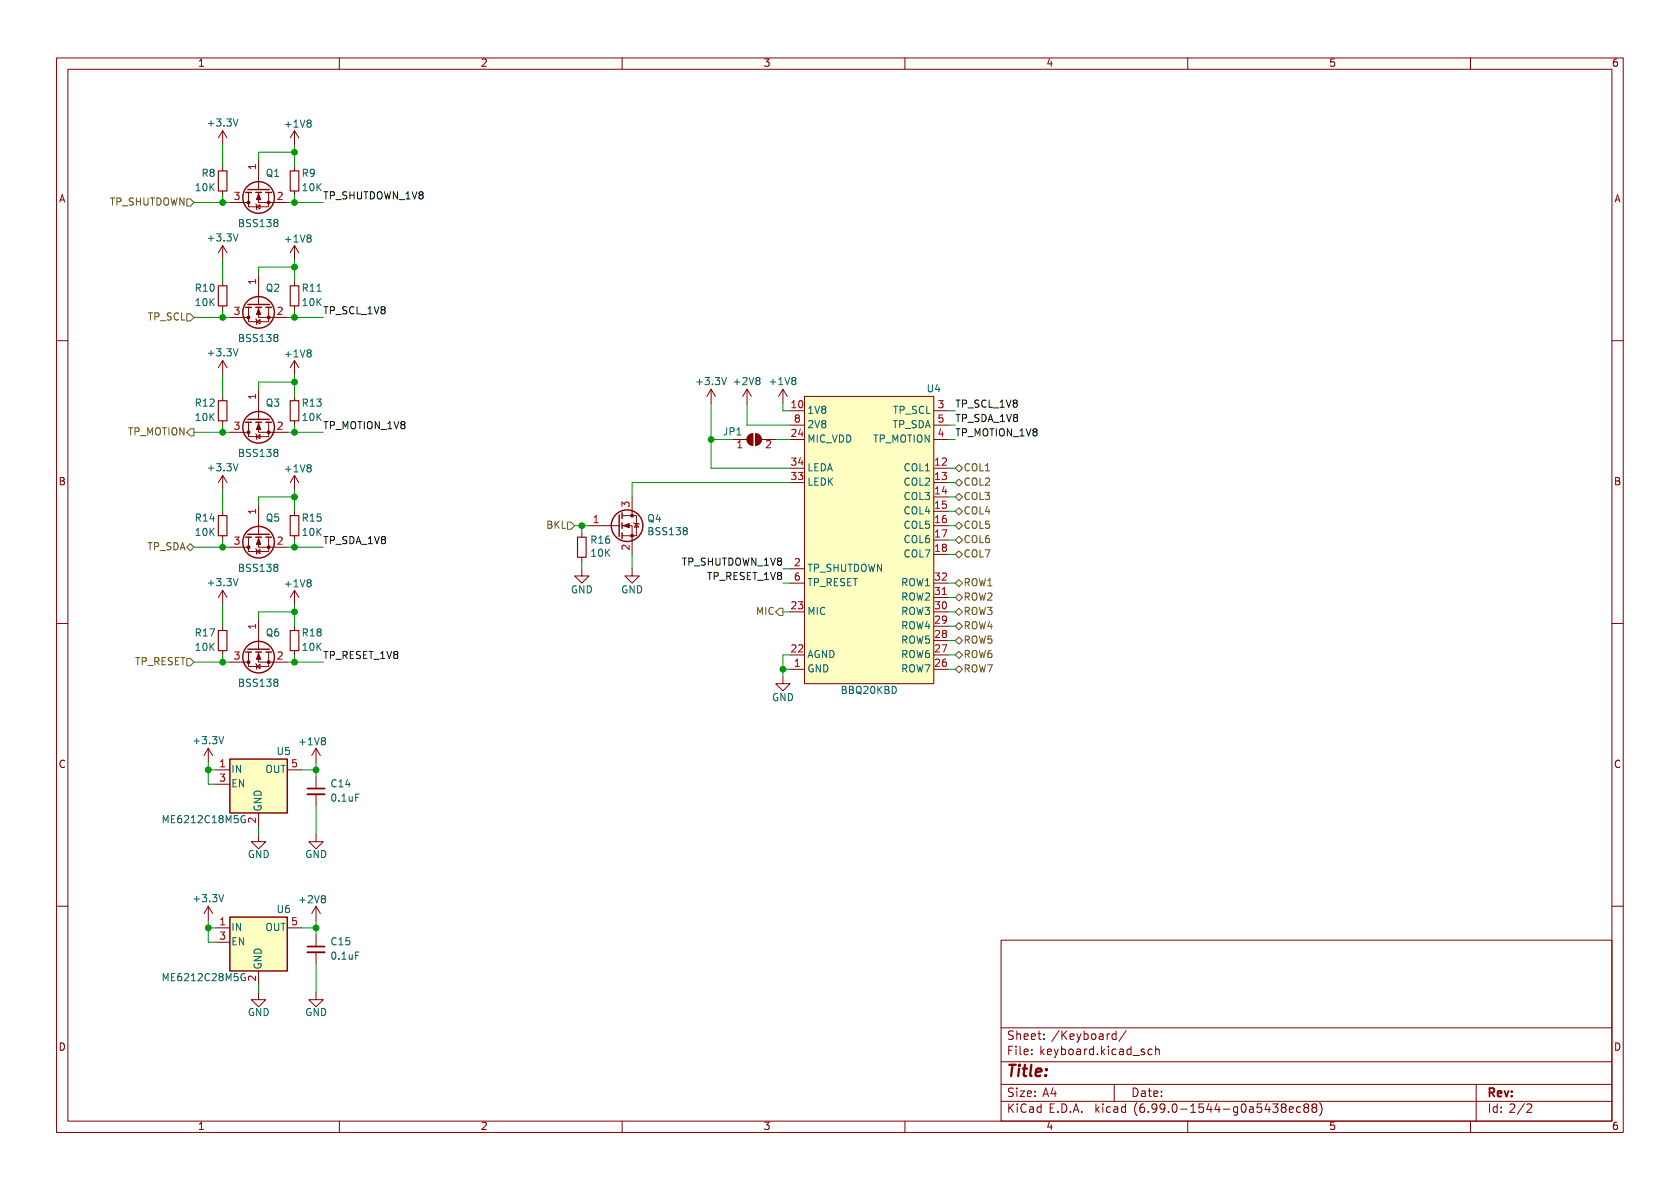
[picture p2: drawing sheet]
<svg xmlns="http://www.w3.org/2000/svg" width="297mm" height="210mm" viewBox="0 0 297 210" stroke-linecap="round" stroke-linejoin="round" font-family="sans-serif">
<g fill="none" stroke="#840000" stroke-width=".18">
<path d="M10 10.2h277v190.1h-277zM12 12.2h273v186.1h-273zM60 10.2v2M110 10.2v2M160 10.2v2M210 10.2v2M260 10.2v2M39.4 23.1v2.5M39.4 29.5v.7M39.4 33.8v.7M39.4 23.1l.7 1.3M39.4 23.1l-.8 1.3"/>
<path d="M40.6 35.8h3.3M43.9 34v2.6h3.6v-2.6M45.2 36.1l.1 .1v.8l.2 .1M45.3 36.6l.7-.4v.8zM45.7 34v1.8h5.1M45.7 28.2v5.3M52.1 23.1v2.5M52.1 29.5v.7M52.1 33.8v.7M52.1 23.1l.7 1.3M52.1 23.1l-.8 1.3M39.4 43.4v2.6"/>
<path d="M39.4 49.8v.7M39.4 54.1v.8M39.4 43.4l.7 1.3M39.4 43.4l-.8 1.3M40.6 56.1h3.3M43.9 54.4v2.5h3.6v-2.5M45.2 56.4l.1 .1v.8l.2 .1M45.3 56.9l.7-.4v.8zM45.7 54.4v1.7h5.1M45.7 48.5v5.3M52.1 43.4l.7 1.3M52.1 43.4v2.6"/>
<path d="M52.1 49.8v.7M52.1 54.1v.8M52.1 43.4l-.8 1.3M10 60.2h2M39.4 63.7v2.6M39.4 70.1v.8M39.4 74.4v.8M39.4 63.7l.7 1.3M39.4 63.7l-.8 1.3M40.6 76.4h3.3M43.9 74.7v2.5h3.6v-2.5M45.2 76.7l.1 .1v.8l.2 .1"/>
<path d="M45.3 77.2l.7-.4v.8zM45.7 74.7v1.7h5.1M45.7 68.8v5.4M52.1 63.7v2.6M52.1 70.1v.8M52.1 74.4v.8M52.1 63.7l.7 1.3M52.1 63.7l-.8 1.3M125.7 68.8l-.7 1.3M125.7 68.8v2.6M125.7 68.8l.8 1.3M129.5 77.7h2.6"/>
<path d="M132.1 68.8l-.8 1.3M132.1 68.8v2.6M132.1 68.8l.7 1.3M132.4 77l.7-.3v2a1.02 1.02 0 0 1-.9-.6 1.02 1.02 0 0 1 .2-1.1zM133.6 76.7a1.02 1.02 0 0 1 1 1 1.02 1.02 0 0 1-1 1zM134.6 77.7h2.6M138.4 68.8l-.7 1.3M138.4 68.8v2.6M138.4 68.8l.8 1.3M139.7 75.2h2.5M142.2 70.1h22.9v50.8h-22.9zM165.1 77.7h2.5"/>
<path d="M165.1 72.6h2.5M165.1 75.2h2.5M285 60.2h2M39.4 84.1v2.5M39.4 90.4v.8M39.4 94.7v.8M39.4 84.1l.7 1.2M39.4 84.1l-.8 1.2M40.6 96.8h3.3M43.9 95v2.5h3.6v-2.5M45.2 97l.1 .1v.8l.2 .1M45.3 97.5l.7-.4v.8z"/>
<path d="M45.7 95v1.8h5.1M45.7 89.1v5.4M52.1 84.1v2.5M52.1 90.4v.8M52.1 94.7v.8M52.1 84.1l.7 1.2M52.1 84.1l-.8 1.2M102.9 94.2v.8M102.9 98.5v.8M104.1 93h5.4M110 93h1.8v5M110 91.2h2.5v3.5h-2.5"/>
<path d="M111.8 87.9v3.3M112 92.5l.1 .1h.8l.1 .1M112.5 92.6l.4 .6h-.8zM10 110.2h2M39.4 104.4v2.5M39.4 110.7v.8M39.4 115.1v.7M39.4 104.4l.7 1.3M39.4 104.4l-.8 1.3M40.6 117.1h3.3M43.9 115.3v2.6h3.6v-2.6M45.2 117.3l.1 .2v.7l.2 .2"/>
<path d="M45.3 117.9l.7-.4v.7zM45.7 115.3v1.8h5.1M45.7 109.5v5.3M52.1 104.4v2.5M52.1 110.7v.8M52.1 115.1v.7M52.1 104.4l.7 1.3M52.1 104.4l-.8 1.3M102.9 100.6v1.2h1.2l-1.2 1.3-1.3-1.3h1.3M111.8 100.6v1.2h1.2l-1.2 1.3-1.3-1.3h1.3M138.4 119.6v1.3h1.3l-1.3 1.3-1.2-1.3h1.2M139.7 118.4h2.5"/>
<path d="M139.7 100.6h2.5M139.7 103.1h2.5M165.1 105.7h2.5M285 110.2h2M36.8 132.3v2.6M36.8 132.3l-.7 1.3M36.8 132.3l.8 1.3M38.1 136.1h2.5M38.1 138.7h2.5M50.8 136.1h2.5M55.9 132.3v2.6M55.9 137.4v2"/>
<path d="M55.9 132.3l-.8 1.3M55.9 132.3l.7 1.3M45.7 147.6v1.2h1.3l-1.3 1.3-1.3-1.3h1.3M45.7 143.8v2.5M55.9 147.6v1.2h1.2l-1.2 1.3-1.3-1.3h1.3M55.9 140.5v2M10 160.2h2M36.8 160.3l-.7 1.2M36.8 160.3v2.5M36.8 160.3l.8 1.2M38.1 164.1h2.5M38.1 166.6h2.5"/>
<path d="M45.7 175.5v1.3h1.3l-1.3 1.2-1.3-1.2h1.3M45.7 171.7v2.5M50.8 164.1h2.5M55.9 175.5v1.3h1.2l-1.2 1.2-1.3-1.2h1.3M55.9 160.3l-.8 1.2M55.9 160.3v2.5M55.9 165.3v2.1M55.9 168.4v2M55.9 160.3l.7 1.2M177 166.3h108v32h-108zM285 160.2h2M60 198.3v2"/>
<path d="M110 198.3v2M160 198.3v2M177 194.8h108M177 191.8h108M177 187.8h108M177 181.8h108M185.8 193.4h1M186.5 192.9v1M195.8 182.8v1M196.2 182.8l-.3 .1-.1 .2M197 191.8v3M197.3 182.9l-.4-.1-.3 .3v.4l.2 .2h.5"/>
<path d="M197.3 182.3v1.5M199.1 182.2l-1.3 2M202.3 185.6l-.3-.1-.2 .2v.2l.5 .2v.3h-.5M203.7 185.6l-.4-.1-.3 .3v.4l.1 .2h.6M204.3 185.6l.2-.1 .4 .1 .1 .9M204.3 185v1.5M210 198.3v2M224 195.1l-.3 1.1h.9M224.4 195.7v1M225 195.2h1l-.5 .6 .4 .1v.7l-.2 .1h-.5l-.2-.1M226.8 195.8l-.3-.2 .3-.4h.3l.3 .3-.3 .3M226.8 195.8l-.3 .3 .1 .5 .2 .1 .4-.1 .2-.2-.1-.4-.2-.2"/>
<path d="M226.8 195.8h.3M228 196.2l.7-.1-.1-.3-.4-.1-.2 .2v.7h.6M230 195.8l-.5-.1-.3 .3v.4l.2 .2h.6M230.8 195.8l-.3-.2 .3-.4h.3l.3 .3-.3 .3M230.8 195.8l-.3 .3 .1 .5 .2 .1 .4-.1 .2-.2-.1-.4-.2-.2M230.8 195.8h.3M232.2 195.8l-.2-.2 .2-.4h.3l.3 .3-.3 .3M232.2 195.8l-.2 .3v.5l.2 .1h.3l.3-.3-.1-.4-.2-.2M232.2 195.8h.3M233.3 195a1.72 1.72 0 0 1 0 2.3M260 198.3v2M261 191.8v6.5"/>
<path d="M269.5 195.1l-1.2 2M270 195.3l.5-.1 .3 .1v.3l-.9 1.1h.9"/>
</g>
<g fill="none" stroke="#840000" stroke-width=".25">
<path d="M43.4 34h1M43.8 33.5h3.8M45.2 34h1M47 34h1M43.4 54.4h1M43.8 53.8h3.8M45.2 54.4h1M47 54.4h1M43.4 74.7h1M43.8 74.2h3.8M45.2 74.7h1M47 74.7h1"/>
<path d="M43.4 95h1M43.8 94.5h3.8M45.2 95h1M47 95h1M109.5 91.1v3.8M110 90.7v1M110 92.5v1M110 94.2v1M43.4 115.3h1M43.8 114.8h3.8M45.2 115.3h1M47 115.3h1"/>
<path d="M40.6 134.2h10.2v9.6h-10.2zM40.6 162.2h10.2v9.5h-10.2z"/>
<circle cx="45.7" cy="34.9" r="2.79"/>
<circle cx="45.7" cy="55.2" r="2.79"/>
<circle cx="45.7" cy="75.6" r="2.79"/>
<circle cx="45.7" cy="95.9" r="2.79"/>
<circle cx="110.9" cy="93" r="2.79"/>
<circle cx="45.7" cy="116.2" r="2.79"/>
</g>
<g fill="#840000" stroke="#840000" stroke-width=".18">
<path d="M45.7 95.2l.4 1.1h-.8z"/>
<path d="M45.7 115.6l.4 1h-.8z"/>
<path d="M45.7 34.3l.4 1h-.8z"/>
<path d="M110.2 93l1.1-.4v.7z"/>
<path d="M45.7 74.9l.4 1h-.8z"/>
<path d="M132.4 77l.7-.3v2a1.02 1.02 0 0 1-.9-.6 1.02 1.02 0 0 1 .2-1.1z"/>
<path d="M133.6 76.7a1.02 1.02 0 0 1 1 1 1.02 1.02 0 0 1-1 1z"/>
<path d="M45.7 54.6l.4 1h-.8z"/>
<circle cx="47.5" cy="96.8" r=".25"/>
<circle cx="43.9" cy="96.8" r=".25"/>
<circle cx="47.5" cy="117.1" r=".25"/>
<circle cx="43.9" cy="117.1" r=".25"/>
<circle cx="47.5" cy="35.8" r=".25"/>
<circle cx="43.9" cy="35.8" r=".25"/>
<circle cx="111.8" cy="94.7" r=".25"/>
<circle cx="111.8" cy="91.2" r=".25"/>
<circle cx="47.5" cy="76.4" r=".25"/>
<circle cx="43.9" cy="76.4" r=".25"/>
<circle cx="47.5" cy="56.1" r=".25"/>
<circle cx="43.9" cy="56.1" r=".25"/>
</g>
<path d="M38.6 30.2h1.5v3.6h-1.5zM51.3 30.2h1.5v3.6h-1.5zM38.6 50.5h1.5v3.6h-1.5zM51.3 50.5h1.5v3.6h-1.5zM38.6 70.9h1.5v3.5h-1.5zM51.3 70.9h1.5v3.5h-1.5zM38.6 91.2h1.5v3.5h-1.5zM51.3 91.2h1.5v3.5h-1.5zM102.1 95h1.5v3.5h-1.5zM38.6 111.5h1.5v3.6h-1.5zM51.3 111.5h1.5v3.6h-1.5z" fill="none" stroke="#840000" stroke-width=".2"/>
<g fill="#ffffc2" stroke="#ffffc2" stroke-width=".18">
<path d="M142.2 70.1h22.9v50.8h-22.9z"/>
<path d="M40.6 162.2h10.2v9.5h-10.2z"/>
<path d="M40.6 134.2h10.2v9.6h-10.2z"/>
</g>
<path d="M54.4 140.5h3M54.4 168.4h3" fill="none" stroke="#840000" stroke-width=".33"/>
<path d="M54.4 139.4h3M54.4 167.4h3" fill="none" stroke="#840000" stroke-width=".3"/>
<g fill="none" stroke="#725600" stroke-width=".18">
<path d="M33 35.2h.7l.6 .6-.6 .6h-.7zM33 55.5h.7l.6 .6-.6 .7h-.7zM33.7 75.8h.6v1.3h-.6l-.7-.7zM33 96.8l.7-.7 .6 .7-.6 .6zM100.3 92.3h.7l.6 .7-.6 .6h-.7zM168.9 82.8l.6-.6 .7 .6-.7 .6zM168.9 85.3l.6-.6 .7 .6-.7 .7zM168.9 93l.6-.7 .7 .7-.7 .6zM168.9 95.5l.6-.6 .7 .6-.7 .6zM168.9 87.9l.6-.7 .7 .7-.7 .6zM169.5 89.8l.7 .6-.7 .7-.6-.7zM169.5 97.4l.7 .6-.7 .7-.6-.7z"/>
<path d="M33 116.5h.7l.6 .6-.6 .6h-.7zM137.8 107.6h.6v1.2h-.6l-.6-.6zM168.9 118.4l.6-.7 .7 .7-.7 .6zM168.9 103.1l.6-.6 .7 .6-.7 .7zM168.9 105.7l.6-.7 .7 .7-.7 .6zM168.9 108.2l.6-.6 .7 .6-.7 .6zM168.9 110.7l.6-.6 .7 .6-.7 .7zM168.9 113.3l.6-.7 .7 .7-.7 .6zM168.9 115.8l.6-.6 .7 .6-.7 .7z"/>
</g>
<g fill="none" stroke="#009600" stroke-width=".18">
<path d="M34.3 35.8h6.3M39.4 25.6v3.9M39.4 34.5v1.3M50.8 35.8h6.3M52.1 25.6v3.9M52.1 34.5v1.3M52.1 26.9h-6.4v1.3M34.3 56.1h6.3M39.4 46v3.8M39.4 54.9v1.2M50.8 56.1h6.3M52.1 46v3.8"/>
<path d="M52.1 54.9v1.2M52.1 47.2h-6.4v1.3M34.3 76.4h6.3M39.4 66.3v3.8M39.4 75.2v1.2M50.8 76.4h6.3M52.1 66.3v3.8M52.1 75.2v1.2M52.1 67.6h-6.4v1.2M125.7 71.4v11.4h14M125.7 77.7h3.8M132.1 71.4v3.8h7.6"/>
<path d="M137.2 77.7h2.5M138.4 71.4v1.2h1.3M167.6 77.7h1.3M167.6 75.2h1.3M167.6 72.6h1.3M34.3 96.8h6.3M39.4 86.6v3.8M39.4 95.5v1.3M50.8 96.8h6.3M52.1 86.6v3.8M52.1 95.5v1.3M52.1 87.9h-6.4v1.2"/>
<path d="M101.6 93h2.5M102.9 93v1.2M102.9 99.3v1.3M111.8 98v2.6M139.7 85.3h-27.9v2.6M167.6 93h1.3M167.6 82.8h1.3M167.6 85.3h1.3M167.6 87.9h1.3M167.6 90.4h1.3M167.6 95.5h1.3M167.6 98h1.3"/>
<path d="M34.3 117.1h6.3M39.4 106.9v3.8M39.4 115.8v1.3M50.8 117.1h6.3M52.1 108.2h-6.4v1.3M52.1 106.9v3.8M52.1 115.8v1.3M138.4 108.2h1.3M138.4 100.6h1.3M138.4 103.1h1.3M138.4 118.4h1.3M139.7 115.8h-1.3v3.8"/>
<path d="M167.6 108.2h1.3M167.6 103.1h1.3M167.6 105.7h1.3M167.6 110.7h1.3M167.6 113.3h1.3M167.6 115.8h1.3M167.6 118.4h1.3M36.8 134.9v3.8h1.3M36.8 136.1h1.3M53.3 136.1h2.6M55.9 134.9v2.5M45.7 146.3v1.3"/>
<path d="M55.9 142.5v5.1M36.8 162.8v3.8h1.3M36.8 164.1h1.3M45.7 174.2v1.3M53.3 164.1h2.6M55.9 162.8v2.5M55.9 170.4v5.1"/>
</g>
<g fill="#009600" stroke="#009600" stroke-width=".18">
<circle cx="52.1" cy="56.1" r=".51"/>
<circle cx="39.4" cy="96.8" r=".51"/>
<circle cx="39.4" cy="76.4" r=".51"/>
<circle cx="39.4" cy="56.1" r=".51"/>
<circle cx="52.1" cy="76.4" r=".51"/>
<circle cx="52.1" cy="67.6" r=".51"/>
<circle cx="52.1" cy="87.9" r=".51"/>
<circle cx="52.1" cy="108.2" r=".51"/>
<circle cx="52.1" cy="117.1" r=".51"/>
<circle cx="102.9" cy="93" r=".51"/>
<circle cx="138.4" cy="118.4" r=".51"/>
<circle cx="52.1" cy="96.8" r=".51"/>
<circle cx="39.4" cy="35.8" r=".51"/>
<circle cx="52.1" cy="47.2" r=".51"/>
<circle cx="52.1" cy="26.9" r=".51"/>
<circle cx="52.1" cy="35.8" r=".51"/>
<circle cx="36.8" cy="164.1" r=".51"/>
<circle cx="36.8" cy="136.1" r=".51"/>
<circle cx="39.4" cy="117.1" r=".51"/>
<circle cx="55.9" cy="136.1" r=".51"/>
<circle cx="55.9" cy="164.1" r=".51"/>
<circle cx="125.7" cy="77.7" r=".51"/>
</g>
<text font-size="2.8" fill="#840000" x="178" y="190.6">Title:</text>
<g font-size="2.1" fill="#840000">
<text x="178" y="184">Sheet: /Keyboard/</text>
<text x="178" y="186.7">File: keyboard.kicad_sch</text>
<text x="178" y="196.9">KiCad E.D.A. kicad (6.99.0-1544-g0a5438ec88)</text>
<text x="178" y="194.1">Size: A4</text>
<text x="200" y="194.1">Date:</text>
<text x="263" y="194.1">Rev:</text>
<text x="263" y="196.9">Id: 2/2</text>
</g>
<g font-size="1.8" fill="#840000">
<text x="35" y="11.9">1</text>
<text x="85" y="11.9">2</text>
<text x="135" y="11.9">3</text>
<text x="185" y="11.9">4</text>
<text x="235" y="11.9">5</text>
<text x="285" y="11.9">6</text>
<text x="10.3" y="35.9">A</text>
<text x="285.3" y="35.9">A</text>
<text x="10.3" y="85.9">B</text>
<text x="285.3" y="85.9">B</text>
<text x="10.3" y="135.9">C</text>
<text x="285.3" y="135.9">C</text>
<text x="10.3" y="185.9">D</text>
<text x="285.3" y="185.9">D</text>
<text x="35" y="199.9">1</text>
<text x="85" y="199.9">2</text>
<text x="135" y="199.9">3</text>
<text x="185" y="199.9">4</text>
<text x="235" y="199.9">5</text>
<text x="285" y="199.9">6</text>
</g>
<g font-size="1.8" fill="#006464">
<text x="37" y="22.5">+3.3V</text>
<text x="50.6" y="22.7">+1V8</text>
<text x="34.6" y="33.9">10K</text>
<text x="35.7" y="31.4">R8</text>
<text x="47.1" y="31.4">Q1</text>
<text x="53.4" y="31.4">R9</text>
<text x="53.6" y="33.9">10K</text>
<text x="42.4" y="40.3">BSS138</text>
<text x="37" y="42.8">+3.3V</text>
<text x="50.6" y="43">+1V8</text>
<text x="34.6" y="51.7">R10</text>
<text x="47.1" y="51.7">Q2</text>
<text x="53.6" y="51.7">R11</text>
<text x="34.6" y="54.2">10K</text>
<text x="53.6" y="54.2">10K</text>
<text x="37" y="63.1">+3.3V</text>
<text x="42.4" y="60.6">BSS138</text>
<text x="50.6" y="63.3">+1V8</text>
<text x="123.4" y="68.2">+3.3V</text>
<text x="130" y="68.2">+2V8</text>
<text x="136.3" y="68.2">+1V8</text>
<text x="164" y="69.5">U4</text>
<text x="34.6" y="72">R12</text>
<text x="34.6" y="74.5">10K</text>
<text x="47.1" y="72">Q3</text>
<text x="53.6" y="72">R13</text>
<text x="53.6" y="74.5">10K</text>
<text x="128" y="77.1">JP1</text>
<text x="142.7" y="73.3">1V8</text>
<text x="142.7" y="75.8">2V8</text>
<text x="157.6" y="75.8">TP_SDA</text>
<text x="157.8" y="73.3">TP_SCL</text>
<text x="37" y="83.4">+3.3V</text>
<text x="42.4" y="80.9">BSS138</text>
<text x="50.6" y="83.6">+1V8</text>
<text x="142.7" y="78.4">MIC_VDD</text>
<text x="142.7" y="83.4">LEDA</text>
<text x="154.3" y="78.4">TP_MOTION</text>
<text x="159.9" y="83.4">COL1</text>
<text x="142.7" y="86">LEDK</text>
<text x="159.9" y="86">COL2</text>
<text x="159.9" y="88.5">COL3</text>
<text x="34.6" y="92.3">R14</text>
<text x="34.6" y="94.9">10K</text>
<text x="47.1" y="92.3">Q5</text>
<text x="53.6" y="92.3">R15</text>
<text x="53.6" y="94.9">10K</text>
<text x="114.5" y="92.4">Q4</text>
<text x="114.8" y="94.7">BSS138</text>
<text x="159.9" y="91.1">COL4</text>
<text x="159.9" y="93.6">COL5</text>
<text x="42.4" y="101.2">BSS138</text>
<text x="104.6" y="96.2">R16</text>
<text x="104.6" y="98.5">10K</text>
<text x="142.7" y="101.2">TP_SHUTDOWN</text>
<text x="159.9" y="96.1">COL6</text>
<text x="159.9" y="98.7">COL7</text>
<text x="37" y="103.8">+3.3V</text>
<text x="50.6" y="103.9">+1V8</text>
<text x="100.9" y="105">GND</text>
<text x="109.8" y="105">GND</text>
<text x="142.7" y="103.8">TP_RESET</text>
<text x="159.3" y="106.3">ROW2</text>
<text x="159.3" y="103.8">ROW1</text>
<text x="34.6" y="112.6">R17</text>
<text x="47.1" y="112.6">Q6</text>
<text x="53.6" y="112.6">R18</text>
<text x="142.7" y="108.8">MIC</text>
<text x="159.3" y="113.9">ROW5</text>
<text x="159.3" y="111.4">ROW4</text>
<text x="159.3" y="108.8">ROW3</text>
<text x="34.6" y="115.2">10K</text>
<text x="53.6" y="115.2">10K</text>
<text x="142.7" y="119">GND</text>
<text x="142.7" y="116.5">AGND</text>
<text x="159.3" y="119">ROW7</text>
<text x="159.3" y="116.5">ROW6</text>
<text x="42.4" y="121.5">BSS138</text>
<text x="136.5" y="124.1">GND</text>
<text x="148.8" y="122.8">BBQ20KBD</text>
<text x="34.5" y="131.7">+3.3V</text>
<text x="53.1" y="131.9">+1V8</text>
<text x="40.9" y="136.8">IN</text>
<text x="46.8" y="136.8">OUT</text>
<text x="49" y="133.6">U5</text>
<text x="40.9" y="139.3">EN</text>
<text x="46.4" y="143.5" transform="rotate(-90 46.4 143.5)">GND</text>
<text x="58.6" y="139.3">C14</text>
<text x="58.7" y="141.9">0.1uF</text>
<text x="29.3" y="145.7">ME6212C18M5G</text>
<text x="43.8" y="151.8">GND</text>
<text x="53.9" y="151.8">GND</text>
<text x="34.5" y="159.6">+3.3V</text>
<text x="49" y="161.5">U6</text>
<text x="53.1" y="159.8">+2V8</text>
<text x="40.9" y="164.7">IN</text>
<text x="40.9" y="167.3">EN</text>
<text x="46.8" y="164.7">OUT</text>
<text x="58.6" y="167.3">C15</text>
<text x="29.3" y="173.6">ME6212C28M5G</text>
<text x="46.4" y="171.4" transform="rotate(-90 46.4 171.4)">GND</text>
<text x="58.7" y="169.8">0.1uF</text>
<text x="43.8" y="179.8">GND</text>
<text x="53.9" y="179.8">GND</text>
</g>
<g font-size="1.8" fill="#a90000">
<text x="45.5" y="30" transform="rotate(-90 45.5 30)">1</text>
<text x="41.4" y="35.6">3</text>
<text x="49" y="35.6">2</text>
<text x="45.5" y="50.3" transform="rotate(-90 45.5 50.3)">1</text>
<text x="41.4" y="55.9">3</text>
<text x="49" y="55.9">2</text>
<text x="45.5" y="70.6" transform="rotate(-90 45.5 70.6)">1</text>
<text x="41.4" y="76.2">3</text>
<text x="49" y="76.2">2</text>
<text x="140" y="72.4">10</text>
<text x="140" y="77.5">24</text>
<text x="140.5" y="74.9">8</text>
<text x="165.9" y="72.4">3</text>
<text x="165.9" y="77.5">4</text>
<text x="165.9" y="74.9">5</text>
<text x="130.3" y="79.2">1</text>
<text x="135.4" y="79.2">2</text>
<text x="140" y="82.5">34</text>
<text x="165.4" y="82.5">12</text>
<text x="111.5" y="89.6" transform="rotate(-90 111.5 89.6)">3</text>
<text x="140" y="85.1">33</text>
<text x="165.4" y="85.1">13</text>
<text x="165.4" y="87.6">14</text>
<text x="45.5" y="90.9" transform="rotate(-90 45.5 90.9)">1</text>
<text x="104.9" y="92.7">1</text>
<text x="165.4" y="90.2">15</text>
<text x="165.4" y="92.7">16</text>
<text x="165.4" y="95.2">17</text>
<text x="41.4" y="96.5">3</text>
<text x="49" y="96.5">2</text>
<text x="111.5" y="97.3" transform="rotate(-90 111.5 97.3)">2</text>
<text x="140.5" y="100.3">2</text>
<text x="165.4" y="97.8">18</text>
<text x="140" y="107.9">23</text>
<text x="140.5" y="102.9">6</text>
<text x="165.4" y="107.9">30</text>
<text x="165.4" y="105.4">31</text>
<text x="165.4" y="102.9">32</text>
<text x="45.5" y="111.2" transform="rotate(-90 45.5 111.2)">1</text>
<text x="165.4" y="113">28</text>
<text x="165.4" y="110.5">29</text>
<text x="41.4" y="116.8">3</text>
<text x="49" y="116.8">2</text>
<text x="140" y="115.6">22</text>
<text x="140.5" y="118.1">1</text>
<text x="165.4" y="118.1">26</text>
<text x="165.4" y="115.6">27</text>
<text x="38.9" y="135.9">1</text>
<text x="51.6" y="135.9">5</text>
<text x="38.9" y="138.4">3</text>
<text x="45.5" y="145.5" transform="rotate(-90 45.5 145.5)">2</text>
<text x="38.9" y="163.8">1</text>
<text x="38.9" y="166.4">3</text>
<text x="51.6" y="163.8">5</text>
<text x="45.5" y="173.5" transform="rotate(-90 45.5 173.5)">2</text>
</g>
<g font-size="1.8" fill="#0f0f0f">
<text x="57.1" y="35.5">TP_SHUTDOWN_1V8</text>
<text x="57.1" y="55.8">TP_SCL_1V8</text>
<text x="57.1" y="76.1">TP_MOTION_1V8</text>
<text x="168.9" y="72.3">TP_SCL_1V8</text>
<text x="168.9" y="74.8">TP_SDA_1V8</text>
<text x="168.9" y="77.4">TP_MOTION_1V8</text>
<text x="57.1" y="96.4">TP_SDA_1V8</text>
<text x="120.6" y="100.2">TP_SHUTDOWN_1V8</text>
<text x="125.2" y="102.8">TP_RESET_1V8</text>
<text x="57.1" y="116.7">TP_RESET_1V8</text>
</g>
<g font-size="1.8" fill="#725600">
<text x="19.2" y="36.4">TP_SHUTDOWN</text>
<text x="26" y="56.8">TP_SCL</text>
<text x="22.5" y="77.1">TP_MOTION</text>
<text x="170.4" y="83.4">COL1</text>
<text x="170.4" y="86">COL2</text>
<text x="170.4" y="88.5">COL3</text>
<text x="96.5" y="93.6">BKL</text>
<text x="170.4" y="91.1">COL4</text>
<text x="170.4" y="93.6">COL5</text>
<text x="25.9" y="97.4">TP_SDA</text>
<text x="170.4" y="96.1">COL6</text>
<text x="170.4" y="98.7">COL7</text>
<text x="170.4" y="103.8">ROW1</text>
<text x="170.4" y="106.3">ROW2</text>
<text x="133.7" y="108.8">MIC</text>
<text x="170.4" y="108.8">ROW3</text>
<text x="170.4" y="111.4">ROW4</text>
<text x="170.4" y="113.9">ROW5</text>
<text x="23.7" y="117.7">TP_RESET</text>
<text x="170.4" y="119">ROW7</text>
<text x="170.4" y="116.5">ROW6</text>
</g>
</svg>
